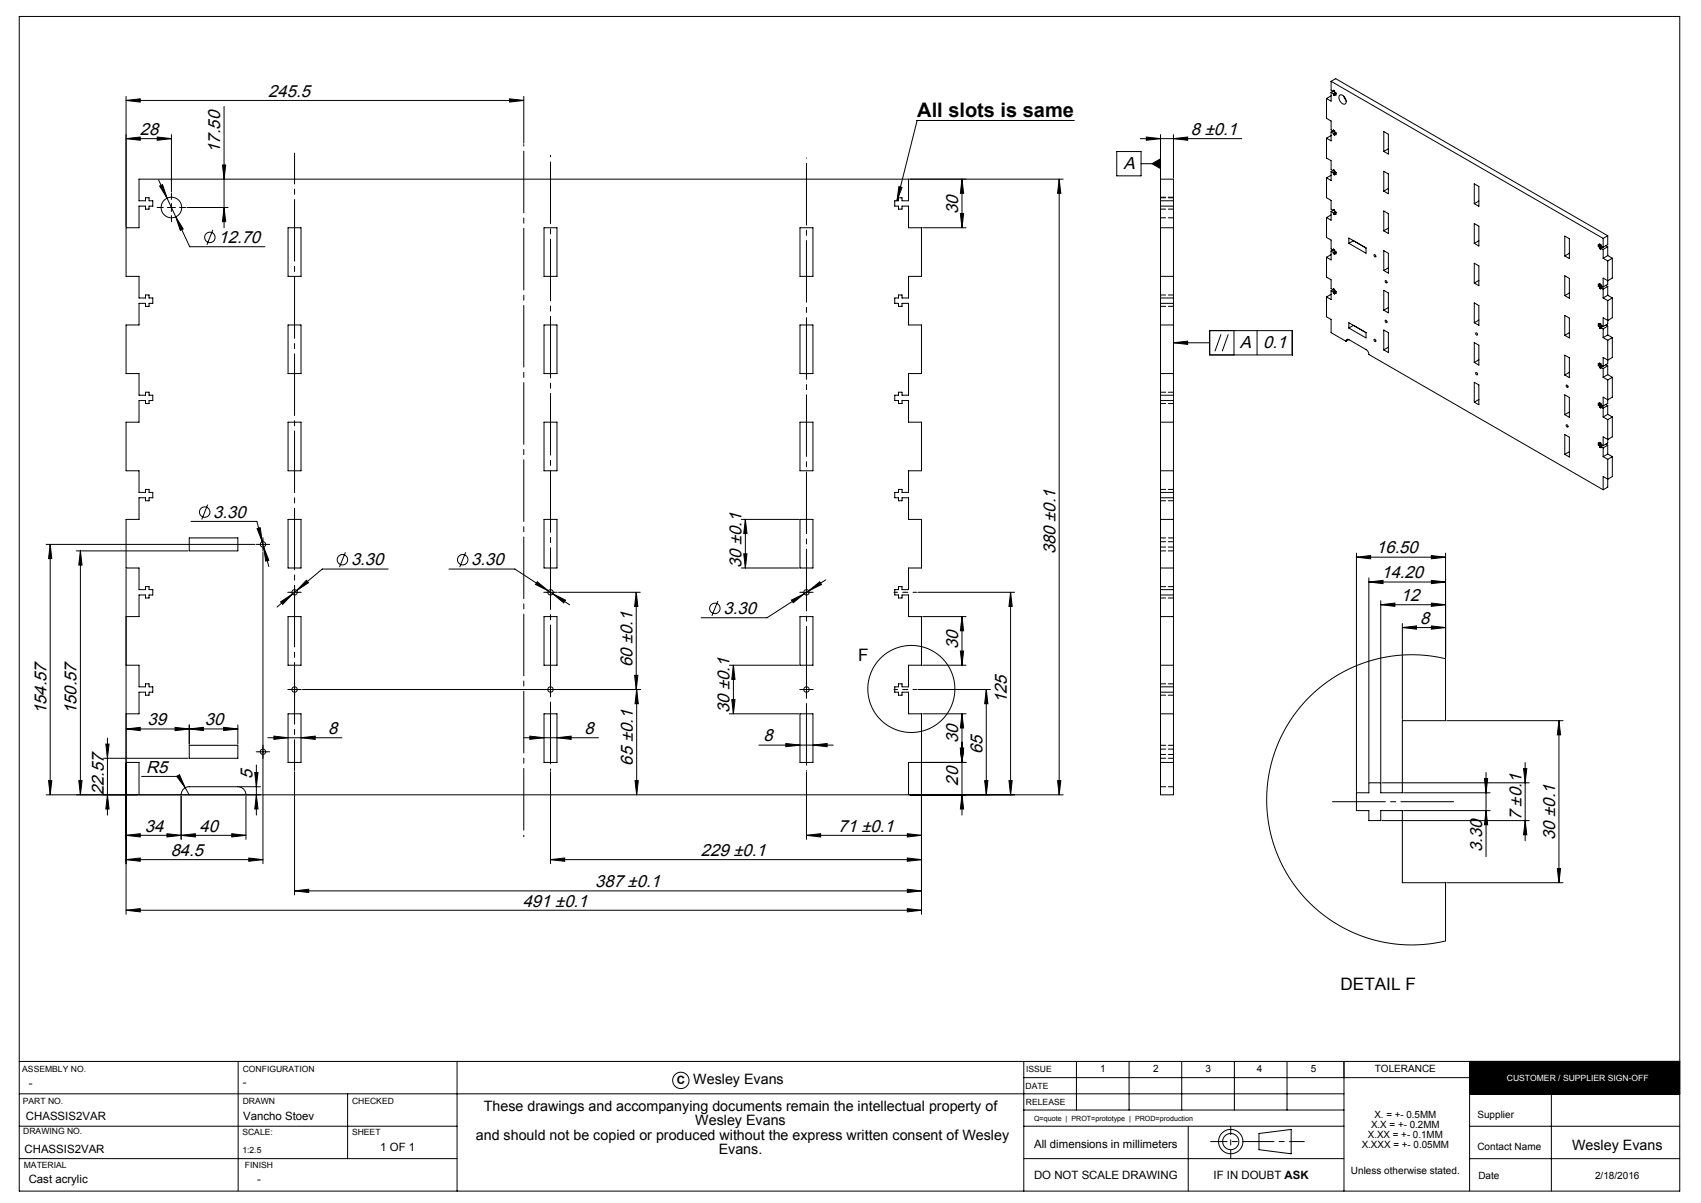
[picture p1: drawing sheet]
<svg xmlns="http://www.w3.org/2000/svg" width="420mm" height="297mm" viewBox="0 0 420 297" stroke-linecap="round" stroke-linejoin="round" font-family="sans-serif">
<g fill="none" stroke="#000" stroke-width=".25">
<path d="M4.8 4.1h410v290h-410zM31.1 24.8l3.5-.4v.8zM31.1 23.8v32.1M31.1 24.8h98.2M31.1 34.2l3.5-.4v.8zM31.1 34.2h11.2M38.8 33.8l3.5 .4-3.5 .4zM42.3 33.2v14.2M55.3 26.3v29.9M125.8 24.4l3.5 .4-3.5 .4zM129.3 23.8v11.6M265.1 29.7h-38.7l-4.9 19.9"/>
<path d="M275.7 37.4h6v6h-6zM281.5 34.2h25.1M283 33.8l3.5 .4-3.5 .4zM286.5 33.2v163h3.2v-152h-3.2M289.7 34.2l3.5-.4v.8zM289.7 33.2v10.7M327.5 34.1v4.9l1.2 .7v2.2l.5 .3M327.5 24.3v4.9l1.2 .7v2.2l.5 .3M328.7 22.8v2.2l-1.2-.7M328.7 32.6v2.2l-1.2-.7M328.7 20.1v2.2l.5 .3M328.7 32.6l.5 .3"/>
<path d="M328.7 22.8l.5 .3M328.7 20.1l67.1 38.8M328.7 20.1l1.1-.7 67.2 38.8M328.7 23.7l-1.2 .6M328.7 33.5l-1.2 .6M329.1 22.5l-.4 .3M329.1 32.3l-.4 .3M329.2 22.6v-.3l.7 .7v.5l-.4-.2M329.2 23.1v.3M329.2 32.4v-.3l.3 .2v.3l.4 .1v.6l-.4-.2v.3l-.3-.2M329.2 32.9v.3M329.5 22.4l-.3 .2"/>
<path d="M329.5 32.2l-.3 .2M329.5 23.3v.3l-.3-.2M329.5 23.3l.4-.2-.7 .3M329.7 22.9l-.5 .2M329.7 32.7l-.5 .2M329.9 32.9l-.7 .3M330.8 23.5h.6l.7 .6 .3 .9-.3 .7-.5-.1-.7-.6-.3-.8zM331.8 23.7l.5 1M341.7 32.5l1.1 .6v4.9l-1.1-.6zM342.8 36.7l-1.1 .7M39.1 44.4l7.7 16.5h18.6M39.4 45.9l.7-.3 1.2 3.3z"/>
<path d="M41.3 51.2h2M42.3 50.2v2M43.4 53.5l1.8 3-.7 .4zM46.2 51.2h10.1M52.6 56.8l-1.5 3.6M54.9 40.7h.8l-.4 3.5zM55.3 51.2l.4 3.5h-.8zM71.1 56.2h3.2v12h-3.2zM134.3 56.2h3.2v12h-3.2zM197.5 56.2h3.2v12h-3.2zM221.9 46.1l.8 .2-1.2 3.3zM224.6 44.2h37.9"/>
<path d="M227.8 56.2h10.7M237.1 52.7h.8l-.4 3.5zM237.5 44.2v12M237.5 44.2l.4 3.5h-.8zM261.5 44.2v152M261.5 44.2l.4 3.5h-.8zM281.7 40.4h4.8M284.4 40.4l2.1-1.2v2.4zM286.5 56.2h3.2M286.5 50.9h3.2M286.5 49.6h3.2M327.5 53.7v4.9l1.2 .7v2.2l.5 .3"/>
<path d="M327.5 43.9v4.9l1.2 .7v2.2l.5 .3M328.7 42.4v2.2l-1.2-.7M328.7 52.2v2.2l-1.2-.7M328.7 52.2l.5 .3M328.7 42.4l.5 .3M328.7 43.3l-1.2 .6M328.7 53.1l-1.2 .6M329.1 42.1l-.4 .3M329.1 51.9l-.4 .3M329.2 42.2v-.3l.7 .6v.6l-.4-.2M329.2 42.7v.3M329.2 52v-.3l.7 .6v.6l-.4-.2"/>
<path d="M329.2 52.5v.3M329.5 42l-.3 .2M329.5 51.8l-.3 .2M329.5 42.9v.3l-.3-.2M329.5 52.7v.3l-.3-.2M329.7 42.5l-.5 .2M329.7 52.2l-.5 .3M329.9 42.7l-.4 .2M329.9 42.7l-.7 .3M329.9 52.5l-.4 .2M329.9 52.5l-.7 .3M333 58.8l4.3 2.4v1.3l-4.3-2.4z"/>
<path d="M334.2 59.4l-1.2 .7M334.2 59.4h.1M341.7 52.1l1.1 .6v4.9l-1.1-.6zM341.7 42.3l1.1 .6v4.9l-1.1-.6zM342.8 46.5l-1.1 .7M342.8 56.3l-1.1 .7M364 45.4l1.2 .6v4.9l-1.2-.6zM364 55.2l1.2 .6v4.9l-1.2-.6zM365.2 49.6l-1.2 .7M365.2 59.4l-1.2 .7M386.4 58.3l1.1 .6v4.9l-1.1-.6zM395.8 58.9v2.1"/>
<path d="M397 58.2v2.2l-1.2 .6M397 58.2l-1.2 .7M286.5 68.2h3.2M286.5 74.9h3.2M286.5 73.6h3.2M327.5 73.3v4.9l1.2 .7v3.2l3.6 2.2M327.5 63.5v4.9l1.2 .7v2.2l.5 .3M328.7 62v2.2l-1.2-.7M328.7 71.8v2.2l-1.2-.7M328.7 71.8l.5 .3M328.7 62l.5 .3M328.7 62.9l-1.2 .6"/>
<path d="M328.7 72.7l-1.2 .6M329.1 61.7l-.4 .3M329.1 71.5l-.4 .3M329.2 71.6v-.3l.7 .6v.6l-.4-.2M329.2 61.8v-.3l.7 .6v.6l-.4-.2M329.2 62.3v.3M329.2 72.1v.3M329.5 61.6l-.3 .2M329.5 71.4l-.3 .2M329.5 72.3v.3l-.3-.2M329.5 62.5v.3l-.3-.2M329.7 62l-.5 .3"/>
<path d="M329.7 71.8l-.5 .3M329.9 62.3l-.4 .2M329.9 62.3l-.7 .3M329.9 72.1l-.4 .2M329.9 72.1l-.7 .3M333 79.7l4.3 2.4v1.3l-4.3-2.4zM339.3 62.9l.3 .1v.4l-.3-.2zM341.7 71.7l1.1 .6v4.9l-1.1-.6zM341.7 61.9l1.1 .6v4.9l-1.1-.6zM342.1 79.1l.3 .2v.3l-.3-.1zM342.1 69.3l.3 .2v.3l-.3-.1zM342.8 66.1l-1.1 .7"/>
<path d="M342.8 75.9l-1.1 .7M364 65l1.2 .6v4.9l-1.2-.6zM364 74.8l1.2 .6v4.9l-1.2-.6zM365.2 69.2l-1.2 .7M365.2 79l-1.2 .7M386.4 68.1l1.1 .6v4.9l-1.1-.6zM386.4 77.9l1.1 .6v4.9l-1.1-.6zM387.5 62.5l-1.1 .7M387.5 72.3l-1.1 .7M394.6 70.7l.4 .2M394.6 60.9l.4 .2M395 60.5l-.4-.2v.6"/>
<path d="M395 60.5v-.3l.3 .2v.3l.5 .3M395 61.1v.3M395 70.9v.3M395 70.3l-.4-.2v.6M395.2 60.4l-.2 .1M395.2 70.2l-.2 .1M395.2 80l-.2 .1M395.3 71l.5 .4M395.3 71v.3l-.3-.1M395.3 70.2l-.3-.2v.3M395.3 61.2v.4l-.3-.2M395.3 70.2v.3l.5 .3"/>
<path d="M395.3 61.2l.5 .4M395.3 60.5l-.7 .4M395.3 70.3l-.7 .4M395.4 60.8l-.4 .3M395.4 70.6l-.4 .3M395.7 61l-.7 .4M395.7 70.7l-.7 .5M395.7 61l-.4 .2M395.7 70.8l-.4 .2M395.8 73.6l1.2 .6M395.8 63.8l1.2 .6M395.8 61.6v2.2"/>
<path d="M395.8 71.4v2.2M396.5 60.7l.5 .2M396.5 70.5l.5 .2M397 60.9v2.2M397 64.4v5.8l-1.2 .6M397 70.7v2.2M397 74.2v5.8l-1.2 .6M397 63.1l-1.2 .7M397 60.9l-1.2 .7M397 63.1l1.1 .7M397 70.7l-1.2 .7M397 72.9l-1.2 .7"/>
<path d="M397 72.9l1.1 .7M398.1 73.6v4.9l-1.1 .6-1.2-.6v2.1M398.1 63.8v4.9l-1.1 .6-1.2-.6v2.1M398.1 63.8l-1.1 .6M398.1 73.6l-1.1 .6M71.1 80.2h3.2v12h-3.2zM134.3 80.2h3.2v12h-3.2zM197.5 80.2h3.2v12h-3.2zM286.5 92.2h3.2M286.5 80.2h3.2M286.5 98.9h3.2M286.5 97.6h3.2"/>
<path d="M289.7 84.6h9M289.7 84.6l3.5-.4v.8zM298.7 81.6h20.4v6h-20.4zM301.5 82.5l-1.5 4.2M303.3 82.5l-1.5 4.2M304.7 81.6v6M310.4 81.6v6M333 83.8l4.4 2.6 .4 .5 .2 .6 57.8 33.4M333 83.8a.43 .43 0 0 0-.5 0 .43 .43 0 0 0-.2 .5M333 83.8l-.7 .5M334.2 80.3h.1M334.2 80.3l-1.2 .7"/>
<path d="M339.3 83.8l.3 .1v.4l-.3-.2zM341.7 81.5l1.1 .6v4.9l-1.1-.6zM342.8 85.7l-1.1 .7M364 84.6l1.2 .6v4.9l-1.2-.6zM364 94.4l1.2 .6v4.9l-1.2-.6zM364.4 82.2l.3 .2v.3l-.3-.1zM364.4 92l.3 .2v.3l-.3-.1zM365.2 88.8l-1.2 .7M365.2 98.6l-1.2 .7M386.4 87.7l1.1 .6v4.9l-1.1-.6zM386.4 97.5l1.1 .6v4.9l-1.1-.6zM386.7 95.1l.4 .2v.3l-.3-.1z"/>
<path d="M387.5 82.1l-1.1 .7M387.5 91.9l-1.1 .7M394.6 80.5l.4 .2M394.6 90.3l.4 .2M395 89.9l-.4-.2v.6M395 89.9v-.3l.3 .2v.3l.5 .3M395 99.7v-.3l.3 .2v.3l.5 .3M395 80.7v.3M395 90.5v.3M395 80.1l-.4-.2v.6M395 99.7l-.4-.2v.6M395.2 89.8l-.2 .1"/>
<path d="M395.2 99.6l-.2 .1M395.3 90.6v.3l-.3-.1M395.3 80v.3l.5 .3M395.3 80.8v.3l-.3-.1M395.3 80l-.3-.2v.3M395.3 80.8l.5 .4M395.3 90.6l.5 .4M395.3 80.1l-.7 .4M395.3 89.9l-.7 .4M395.3 99.7l-.7 .4M395.4 80.4l-.4 .3M395.4 90.2l-.4 .3"/>
<path d="M395.4 100l-.4 .3M395.7 80.5l-.7 .5M395.7 90.3l-.7 .5M395.7 80.6l-.4 .2M395.7 90.4l-.4 .2M395.8 93.2l1.2 .6M395.8 83.4l1.2 .6M395.8 81.2v2.2M395.8 91v2.2M396.5 80.3l.5 .2M396.5 90l.5 .3M396.5 99.8l.5 .3"/>
<path d="M397 80.5v2.2M397 84v5.8l-1.2 .6M397 90.3v2.2M397 93.8v5.8l-1.2 .6M397 80.5l-1.2 .7M397 82.7l-1.2 .7M397 82.7l1.1 .7M397 92.5l-1.2 .7M397 90.3l-1.2 .7M397 92.5l1.1 .7M398.1 93.2v4.9l-1.1 .6-1.2-.6v2.1M398.1 83.4v4.9l-1.1 .6-1.2-.6v2.1"/>
<path d="M398.1 83.4l-1.1 .6M398.1 93.2l-1.1 .6M71.1 104.2h3.2v12h-3.2zM134.3 104.2h3.2v12h-3.2zM197.5 104.2h3.2v12h-3.2zM286.5 116.2h3.2M286.5 104.2h3.2M386.4 107.3l1.1 .6v4.9l-1.1-.6zM386.7 104.9l.4 .2v.3l-.3-.1zM387.5 101.7l-1.1 .7M387.5 111.5l-1.1 .7M394.6 100.1l.4 .2"/>
<path d="M394.6 109.9l.4 .2M395 109.5l-.4-.2v.6M395 100.3v.3M395 110.1v.3M395.2 109.4l-.2 .1M395.3 110.2v.3l-.3-.1M395.3 109.4v.3l.5 .3M395.3 109.4l-.3-.2v.3M395.3 100.4l.5 .4M395.3 100.4v.3l-.3-.1M395.3 110.2l.5 .4M395.3 109.5l-.7 .4"/>
<path d="M395.4 109.8l-.4 .3M395.7 100.1l-.7 .5M395.7 109.9l-.7 .5M395.7 100.2l-.4 .2M395.7 110l-.4 .2M395.8 112.7l1.2 .7M395.8 100.8v2.1M395.8 110.6v2.1M395.8 102.9l1.2 .7M396.5 109.6l.5 .3M397 100.1v2.2M397 103.6v5.8l-1.2 .6"/>
<path d="M397 109.9v2.2M397 113.4v6.9l-1.2 .6M397 100.1l-1.2 .7M397 102.3l-1.2 .6M397 102.3l1.1 .6M397 109.9l-1.2 .7M397 112.1l-1.2 .6M397 112.1l1.1 .6M398.1 102.9v4.9l-1.1 .7-1.2-.7v2.2M398.1 112.7v4.9l-1.1 .7-1.2-.7v3.3M398.1 102.9l-1.1 .7M398.1 112.7l-1.1 .7"/>
<path d="M11.4 134.4h51.6M12.4 134.4l.4 3.5h-.8zM12.4 134.4v61.8M18.9 136h27.5M19.9 136l.4 3.5h-.8zM19.9 136v60.2M46.7 132.8h12v3.2h-12zM47.2 128.7h16.2l3 11.2M51.3 124.6l-1.5 3.7M63.5 130.5l.8-.2 .5 3.5zM63.9 134.4h2M64.9 133.4v2"/>
<path d="M64.9 136.4v76.8M65.1 135l1.3 3.3-.8 .2zM71.1 128.2h3.2v12h-3.2zM85.3 136.3l-1.5 3.7M115 136.3l-1.5 3.7M134.3 128.2h3.2v12h-3.2zM183 128.2h14.2M183.6 136.7h.8l-.4 3.5zM184 128.2v12M184 128.2l.4 3.5h-.8zM197.5 128.2h3.2v12h-3.2zM286.5 128.2h3.2"/>
<path d="M286.5 122.9h3.2M286.5 121.6h3.2M334.9 137.6l3.5-.4v.8zM334.9 136.6v58.8M334.9 137.6h22M353.4 137.2l3.5 .4-3.5 .4zM356.9 136.6v25.7M31.1 140.5v85.2M31.1 152.2h3.2v-5.3h1.6v.7h.9v-.7h.9v-1.3h-.9v-.8h-.9v.8h-1.6v-5.4h-3.2v-12h3.2v-5.3h1.6v.7h.9v-.7h.9v-1.3h-.9v-.8h-.9v.8h-1.6v-5.4h-3.2v-12h3.2v-5.3h1.6v.7h.9v-.7h.9v-1.3h-.9v-.8h-.9v.8h-1.6v-5.4h-3.2v-12h3.2v-5.3h1.6v.7h.9v-.7h.9v-1.3h-.9v-.8h-.9v.8h-1.6v-5.4h-3.2v-12h3.2v-5.3h1.6v.7h.9v-.7h.9v-1.3h-.9v-.8h-.9v.8h-1.6v-5.4h190v5.4h-1.6v-.8h-.9v.8h-.9v1.3h.9v.7h.9v-.7h1.6v5.3h3.2v12h-3.2v5.4h-1.6v-.8h-.9v.8h-.9v1.3h.9v.7h.9v-.7h1.6v5.3h3.2v12h-3.2v5.4h-1.6v-.8h-.9v.8h-.9v1.3h.9v.7h.9v-.7h1.6v5.3h3.2v12h-3.2v5.4h-1.6v-.8h-.9v.8h-.9v1.3h.9v.7h.9v-.7h1.6v5.3h3.2v12h-3.2v5.4h-1.6v-.8h-.9v.8h-.9v1.3h.9v.7h.9v-.7h1.6v5.3h3.2v12h-3.2v5.4h-1.6v-.8h-.9v.8h-.9v1.3h.9v.7h.9v-.7h1.6v5.3h3.2v12h-3.2v8h-212.9M69.3 148.6l2.9-1.9-2.4 2.5zM71.1 152.2h3.2v12h-3.2zM71.7 146.2h2"/>
<path d="M72.7 145.2v2M75.7 143.2l.5 .7-3 1.9zM95.8 140.5h-16.2l-11.2 9.4M110.9 140.5h16.2l13.6 8.8M132.7 143.6l2.7 2.3-3.2-1.6zM134.3 152.2h3.2v12h-3.2zM134.9 146.2h2M135.9 145.2v2M136.5 146.6l3.1 1.6-.4 .6zM137.9 146.2h20.2M157.1 146.2v24M157.1 146.2l.4 3.5h-.8z"/>
<path d="M177.2 148.4l-1.4 3.7M183 140.2h14.2M195.4 148.2l3.2-1.6-2.8 2.2zM197.5 152.2h3.2v12h-3.2zM198.1 146.2h2M199.1 145.2v2M199.7 145.9l2.7-2.3 .4 .7zM203.9 143.2l-14.5 9.3h-16.3M226.6 146.2h23.9M227.8 152.2h10.7M237.5 152.2v12M237.5 152.2l.4 3.5h-.8z"/>
<path d="M249.5 146.2l.4 3.5h-.8zM249.5 146.2v50M286.5 152.2h3.2M286.5 140.2h3.2M286.5 146.9h3.2M286.5 145.6h3.2M338 143.7l3.5-.4v.8zM338 142.7v50.3M338 143.7h18.9M340.9 149.3l3.5-.4v.8zM340.9 148.3v44.7M340.9 149.3h16"/>
<path d="M346.3 154.9l3.5-.4v.8zM346.3 153.9v23.7M346.3 154.9h10.6M353.4 154.5l3.5 .4-3.5 .4zM353.4 143.3l3.5 .4-3.5 .4zM353.4 148.9l3.5 .4-3.5 .4zM31.1 164.2h3.2v5.4h1.6v-.8h.9v.8h.9v1.3h-.9v.7h-.9v-.7h-1.6v5.3h-3.2M31.1 180l3.5-.4v.8zM31.1 180h15.6M43.2 179.6l3.5 .4-3.5 .4zM46.7 180l3.5-.4v.8zM46.7 179v4.7"/>
<path d="M46.7 180h12M55.2 179.6l3.5 .4-3.5 .4zM58.7 179v4.7M71.1 176.2h3.2v12h-3.2zM71.7 170.2h2M72.7 169.2v2M74.7 170.2h83.5M134.3 176.2h3.2v12h-3.2zM135.9 169.2v2M156.7 166.7h.8l-.4 3.5zM157.2 170.2v26M157.2 170.2l.4 3.5h-.8z"/>
<path d="M180.1 176.2h17.1M180.1 164.2h17.1M180.7 172.7h.8l-.4 3.5zM181.1 164.2v12M181.1 164.2l.4 3.5h-.8zM197.5 176.2h3.2v12h-3.2zM198.1 170.2h2M199.1 169.2v2M226.6 170.2h17.9M227.8 176.2h10.7M227.8 164.2h10.7M237.1 160.7h.8l-.4 3.5z"/>
<path d="M237.5 176.2v25M237.5 176.2l.4 3.5h-.8zM243.5 170.2v26M243.5 170.2l.4 3.5h-.8zM286.5 176.2h3.2M286.5 164.2h3.2M286.5 170.9h3.2M286.5 169.6h3.2M323.2 172.2l3.4-3 3.9-2.7 4.1-2 4.3-1.5 4.4-1 4.6-.3 4.5 .2 4.5 .7v15.3h-10.6v17.8h-5.4v-2.4h-2.9v2.4h-3.1v4.4h3.1v2.5h2.9v-2.5h5.4v17.8h10.6v14.4l-5.7 .9-5.8-.1-5.6-.9-5.5-1.9-5.1-2.7-4.6-3.5-4-4.2-3.2-4.8-2.5-5.3-1.5-5.6-.6-5.8 .3-5.8 1.2-5.6 2.2-5.4 3-5zM357.2 177.9h28.7M384.9 177.9v40M384.9 177.9l.4 3.5h-.8z"/>
<path d="M12 192.7h.8l-.4 3.5zM19.5 192.7h.8l-.4 3.5zM25.5 187.2h20.9M26.1 183.7h.8l-.4 3.5zM26.5 182.2v19M26.5 196.2l.4 3.5h-.8zM31.1 188.2h3.2v8M35 191.7h9.1l2.6 4.5M43.6 191.7l.7-.4 1.4 3.2zM44.7 196.5v10.7M44.7 196.2a2 2 0 0 1 2-2h12a2 2 0 0 1 2 2M46.7 184h12v3.2h-12z"/>
<path d="M59 194.2h5.3M60.7 196.5v10.7M62.9 190.7h.8l-.4 3.5zM63.3 196.2l.4 3.5h-.8zM63.3 188.8v12.4M63.9 185.6h2M66.1 182.1h18.3M67.6 181.7l3.5 .4-3.5 .4zM72.7 190.5v30.4M74.3 182.1l3.5-.4v.8zM129.3 182.1h18.5M130.8 181.7l3.5 .4-3.5 .4z"/>
<path d="M135.9 190.5v22.7M137.5 182.1l3.5-.4v.8zM156.8 192.7h.8l-.4 3.5zM187.4 184h18.3M194 183.6l3.5 .4-3.5 .4zM199.1 190.5v16.7M200.7 184l3.5-.4v.8zM224.6 196.2h37.9M227.5 188.5v37.2M227.8 188.2h10.7M237.1 184.7h.8l-.4 3.5zM237.5 196.2l.4 3.5h-.8z"/>
<path d="M243.1 192.7h.8l-.4 3.5zM249.1 192.7h.8l-.4 3.5zM261.1 192.7h.8l-.4 3.5zM286.5 188.2h3.2M341.2 193.3h36.4M346.6 195.7h21.3M366.5 192.2h.8l-.4 3.5zM366.9 190.7v20.8M376.2 189.8h.8l-.4 3.5zM376.6 188.3v19.3M31.1 206.2l3.5-.4v.8zM31.1 212.2l3.5-.4v.8z"/>
<path d="M31.1 212.2h33.8M31.1 206.2h29.6M41.2 205.8l3.5 .4-3.5 .4zM44.7 206.2l3.5-.4v.8zM57.2 205.8l3.5 .4-3.5 .4zM61.4 211.8l3.5 .4-3.5 .4zM72.7 219.9l3.5-.4v.8zM72.7 219.9h154.8M135.9 212.2l3.5-.4v.8zM135.9 212.2h91.6M199.1 206.2l3.5-.4v.8zM199.1 206.2h28.4"/>
<path d="M224 205.8l3.5 .4-3.5 .4zM224 211.8l3.5 .4-3.5 .4zM224 219.5l3.5 .4-3.5 .4zM341.2 202.6h36.4M346.6 200.1h21.3M357.2 217.9h28.7M366.9 200.1l.4 3.5h-.8zM376.6 202.6l.4 3.5h-.8zM384.5 214.4h.8l-.4 3.5zM31.1 224.7l3.5-.4v.8zM31.1 224.7h196.4M224 224.3l3.5 .4-3.5 .4z"/>
<path d="M4.8 270h327M4.8 278h108.1M4.8 262h410M58.8 262v32.1M85.8 270v16M112.9 262v32.1M252.8 278h79M252.8 262v32.1M252.8 274h79M252.8 266h110.1M265.8 262v12M278.8 262v12"/>
<path d="M291.8 262v12M293.4 278v16.1M304.8 262v12M310.9 279.8l7.9-1v6.1l-7.9-1.1zM317.8 262v12M331.8 262v32.1M362.9 270.1h51.9M362.9 278.1h51.9M362.9 262v32.1M383.1 270.1v24M4.8 286h108.1M252.8 286h79"/>
<path d="M362.9 286.1h51.9"/>
<circle cx="42.3" cy="51.2" r="2.54"/>
<circle cx="51.8" cy="58.6" r="1.29"/>
<circle cx="50.5" cy="126.4" r="1.29"/>
<circle cx="64.9" cy="134.4" r=".66"/>
<circle cx="84.5" cy="138.2" r="1.29"/>
<circle cx="114.2" cy="138.2" r="1.29"/>
<circle cx="72.7" cy="146.2" r=".66"/>
<circle cx="135.9" cy="146.2" r=".66"/>
<circle cx="176.5" cy="150.2" r="1.29"/>
<circle cx="199.1" cy="146.2" r=".66"/>
<circle cx="72.7" cy="170.2" r=".66"/>
<circle cx="135.9" cy="170.2" r=".66"/>
<circle cx="199.1" cy="170.2" r=".66"/>
<circle cx="225" cy="170.1" r="10.7"/>
<circle cx="64.9" cy="185.6" r=".66"/>
<circle cx="168.1" cy="266.7" r="2.02"/>
<circle cx="303.9" cy="281.8" r="3"/>
<circle cx="303.9" cy="281.8" r="2"/>
</g>
<path d="M310.9 281.8h-12" fill="none" stroke="#000" stroke-width=".25" stroke-dasharray="15.2 1.3 1.3 1.3" stroke-dashoffset="11.2"/>
<path d="M310.9 281.8h11.1" fill="none" stroke="#000" stroke-width=".25" stroke-dasharray="15.2 1.3 1.3 1.3" stroke-dashoffset="11.6"/>
<path d="M303.9 278v8" fill="none" stroke="#000" stroke-width=".25" stroke-dasharray="15.2 1.3 1.3 1.3" stroke-dashoffset="13.1"/>
<path d="M362.9 262h51.9v8.4h-51.9z" fill-rule="evenodd" fill="#000"/>
<g fill="none" stroke="#000" stroke-width=".25" stroke-dasharray="15.2 1.3 1.3 1.3">
<path d="M40.3 51.2h-1.5M42.3 49.2v-1.5M42.3 53.2v1.6M44.3 51.2h1.6M63.9 134.4h-.6M64.9 133.4v-.7M64.9 135.4v.7M65.9 134.4h.7M71.7 146.2h-.6M72.7 145.2v-.6M72.7 147.2v.7M73.7 146.2h.7"/>
<path d="M134.9 146.2h-.6M135.9 145.2v-.6M135.9 147.2v.7M136.9 146.2h.7M198.1 146.2h-.6M199.1 145.2v-.6M199.1 147.2v.7M200.1 146.2h.7M71.7 170.2h-.6M72.7 169.2v-.6M72.7 171.2v.7M73.7 170.2h.7"/>
<path d="M134.9 170.2h-.6M135.9 169.2v-.6M135.9 171.2v.7M136.9 170.2h.7M198.1 170.2h-.6M199.1 169.2v-.6M199.1 171.2v.7M200.1 170.2h.7M63.9 185.6h-.6M64.9 184.6v-.7M64.9 186.6v.7M65.9 185.6h.7"/>
</g>
<path d="M329 197.9h29.9" fill="none" stroke="#000" stroke-width=".25" stroke-dasharray="15.2 1.3 1.3 1.3" stroke-dashoffset="2.2"/>
<path d="M129.3 206.6v-170.9" fill="none" stroke="#000" stroke-width=".25" stroke-dasharray="15.2 1.3 1.3 1.3" stroke-dashoffset="-1.6"/>
<path d="M220.7 146.2h5.6M220.7 170.2h5.6" fill="none" stroke="#000" stroke-width=".25" stroke-dasharray="15.2 1.3 1.3 1.3" stroke-dashoffset="14.3"/>
<path d="M199.1 39v151.2" fill="none" stroke="#000" stroke-width=".25" stroke-dasharray="15.2 1.3 1.3 1.3" stroke-dashoffset="-1.3"/>
<path d="M135.9 38.3v151.9" fill="none" stroke="#000" stroke-width=".25" stroke-dasharray="15.2 1.3 1.3 1.3" stroke-dashoffset="-1.7"/>
<path d="M72.7 37.8v152.4" fill="none" stroke="#000" stroke-width=".25" stroke-dasharray="15.2 1.3 1.3 1.3" stroke-dashoffset="7.6"/>
<g fill="#000">
<path d="M221.9 46.1l.8 .2-1.2 3.3z"/>
<path d="M237.5 44.2l.4 3.5h-.8zM237.1 52.7h.8l-.4 3.5zM243.5 170.2l.4 3.5h-.8zM243.1 192.7h.8l-.4 3.5zM184 128.2l.4 3.5h-.8zM183.6 136.7h.8l-.4 3.5zM157.2 170.2l.4 3.5h-.8zM156.8 192.7h.8l-.4 3.5zM54.9 40.7h.8l-.4 3.5zM55.3 51.2l.4 3.5h-.8zM12.4 134.4l.4 3.5h-.8zM12 192.7h.8l-.4 3.5z"/>
<path d="M289.7 84.6l3.5-.4v.8zM284.4 40.4l2.1 1.2v-2.4z"/>
<path d="M43.2 179.6l3.5 .4-3.5 .4zM31.1 180l3.5-.4v.8z"/>
<path d="M26.5 196.2l.4 3.5h-.8zM26.1 183.7h.8l-.4 3.5z"/>
<path d="M43.6 191.7l2.1 2.8-1.4-3.2zM199.1 206.2l3.5-.4v.8zM224 205.8l3.5 .4-3.5 .4zM46.7 180l3.5-.4v.8zM55.2 179.6l3.5 .4-3.5 .4zM31.1 24.8l3.5-.4v.8zM125.8 24.4l3.5 .4-3.5 .4zM136.5 146.6l2.7 2.2 .4-.6zM132.7 143.6l-.5 .7 3.2 1.6zM199.7 145.9l3.1-1.6-.4-.7zM195.4 148.2l.4 .6 2.8-2.2zM69.3 148.6l.5 .6 2.4-2.5zM75.7 143.2l-2.5 2.6 3-1.9zM65.1 135l.5 3.5 .8-.2zM63.5 130.5l1.3 3.3-.5-3.5zM39.4 45.9l1.9 3-1.2-3.3zM43.4 53.5l1.1 3.4 .7-.4zM283 33.8l3.5 .4-3.5 .4zM289.7 34.2l3.5-.4v.8zM346.3 154.9l3.5-.4v.8zM353.4 154.5l3.5 .4-3.5 .4zM338 143.7l3.5-.4v.8zM353.4 143.3l3.5 .4-3.5 .4zM334.9 137.6l3.5-.4v.8zM353.4 137.2l3.5 .4-3.5 .4z"/>
<path d="M200.7 184l3.5-.4v.8zM194 183.6l3.5 .4-3.5 .4zM137.5 182.1l3.5-.4v.8zM130.8 181.7l3.5 .4-3.5 .4zM74.3 182.1l3.5-.4v.8zM67.6 181.7l3.5 .4-3.5 .4zM224 211.8l3.5 .4-3.5 .4zM135.9 212.2l3.5-.4v.8zM224 219.5l3.5 .4-3.5 .4zM72.7 219.9l3.5-.4v.8zM353.4 148.9l3.5 .4-3.5 .4zM340.9 149.3l3.5-.4v.8z"/>
<path d="M261.1 192.7h.8l-.4 3.5zM261.5 44.2l.4 3.5h-.8zM237.5 196.2l.4 3.5h-.8zM237.1 184.7h.8l-.4 3.5zM237.1 184.7h.8l-.4 3.5zM237.5 176.2l.4 3.5h-.8zM237.1 160.7h.8l-.4 3.5zM237.5 152.2l.4 3.5h-.8zM249.1 192.7h.8l-.4 3.5zM249.5 146.2l.4 3.5h-.8zM63.3 196.2l.4 3.5h-.8zM62.9 190.7h.8l-.4 3.5zM180.7 172.7h.8l-.4 3.5zM181.1 164.2l.4 3.5h-.8zM156.7 166.7h.8l-.4 3.5zM157.1 146.2l.4 3.5h-.8zM19.5 192.7h.8l-.4 3.5zM19.9 136l.4 3.5h-.8zM384.9 177.9l.4 3.5h-.8zM384.5 214.4h.8l-.4 3.5z"/>
<path d="M366.5 192.2h.8l-.4 3.5zM366.9 200.1l.4 3.5h-.8z"/>
<path d="M376.2 189.8h.8l-.4 3.5zM376.6 202.6l.4 3.5h-.8z"/>
<path d="M44.7 206.2l3.5-.4v.8zM57.2 205.8l3.5 .4-3.5 .4z"/>
<path d="M31.1 224.7l3.5-.4v.8zM224 224.3l3.5 .4-3.5 .4zM31.1 206.2l3.5-.4v.8zM41.2 205.8l3.5 .4-3.5 .4zM31.1 34.2l3.5-.4v.8zM38.8 33.8l3.5 .4-3.5 .4zM31.1 212.2l3.5-.4v.8zM61.4 211.8l3.5 .4-3.5 .4z"/>
</g>
<g fill="none" stroke="#000" stroke-width=".25" stroke-dasharray="1.3 .6">
<path d="M286.5 53.8h3.2M289.7 51.6h-3.2M289.7 48.8h-3.2M289.7 48.7h-3.2M289.7 75.6h-3.2M289.7 72.8h-3.2M289.7 96.8h-3.2M289.7 99.6h-3.2M286.5 132.8h3.2M286.5 136h3.2M286.5 135.1h3.2M289.7 123.6h-3.2"/>
<path d="M289.7 120.8h-3.2M289.7 133.7h-3.2M289.7 144.8h-3.2M289.7 147.6h-3.2M289.7 171.6h-3.2M289.7 168.8h-3.2M286.5 187.2h3.2M286.5 184h3.2M286.5 186.3h3.2M289.7 194.2h-3.2M289.7 184.9h-3.2"/>
</g>
<text font-size="4.9" x="226.5" y="28.9">All slots is same</text>
<g font-size="4.3">
<text x="66.2" y="23.9">245.5</text>
<text x="34.5" y="33.3">28</text>
<text x="294" y="33.3">8 ±0.1</text>
<text x="54.4" y="37.7" transform="rotate(-90 54.4 37.7)">17.50</text>
<text x="277.4" y="41.8">A</text>
<text x="236.6" y="52.9" transform="rotate(-90 236.6 52.9)">30</text>
<text x="53.9" y="60">12.70</text>
<text x="306.2" y="86">A</text>
<text x="311.9" y="86">0.1</text>
<text x="52.7" y="127.8">3.30</text>
<text x="260.6" y="136.8" transform="rotate(-90 260.6 136.8)">380 ±0.1</text>
<text x="339.8" y="136.6">16.50</text>
<text x="86.7" y="139.5">3.30</text>
<text x="116.4" y="139.5">3.30</text>
<text x="183.1" y="140.3" transform="rotate(-90 183.1 140.3)">30 ±0.1</text>
<text x="341.1" y="142.8">14.20</text>
<text x="345.9" y="148.4">12</text>
<text x="178.6" y="151.6">3.30</text>
<text x="350.7" y="154">8</text>
<text x="236.6" y="160.2" transform="rotate(-90 236.6 160.2)">30</text>
<text x="156.2" y="164.8" transform="rotate(-90 156.2 164.8)">60 ±0.1</text>
<text x="248.6" y="173.6" transform="rotate(-90 248.6 173.6)">125</text>
<text x="11.5" y="176.4" transform="rotate(-90 11.5 176.4)">154.57</text>
<text x="18.9" y="176.4" transform="rotate(-90 18.9 176.4)">150.57</text>
<text x="36.4" y="179.1">39</text>
<text x="50.6" y="179">30</text>
<text x="180.2" y="176.1" transform="rotate(-90 180.2 176.1)">30 ±0.1</text>
<text x="81" y="181.2">8</text>
<text x="144.3" y="181.2">8</text>
<text x="188.5" y="183">8</text>
<text x="236.6" y="183.4" transform="rotate(-90 236.6 183.4)">30</text>
<text x="36.1" y="190.8">R5</text>
<text x="156.3" y="189" transform="rotate(-90 156.3 189)">65 ±0.1</text>
<text x="242.6" y="186.2" transform="rotate(-90 242.6 186.2)">65</text>
<text x="25.6" y="196.3" transform="rotate(-90 25.6 196.3)">22.57</text>
<text x="62.4" y="192.3" transform="rotate(-90 62.4 192.3)">5</text>
<text x="236.6" y="193.9" transform="rotate(-90 236.6 193.9)">20</text>
<text x="375.7" y="202.6" transform="rotate(-90 375.7 202.6)">7 ±0.1</text>
<text x="35.8" y="205.3">34</text>
<text x="49.3" y="205.3">40</text>
<text x="207" y="205.3">71 ±0.1</text>
<text x="384" y="207.4" transform="rotate(-90 384 207.4)">30 ±0.1</text>
<text x="42.1" y="211.3">84.5</text>
<text x="173.1" y="211.3">229 ±0.1</text>
<text x="366" y="210.4" transform="rotate(-90 366 210.4)">3.30</text>
<text x="146.9" y="219">387 ±0.1</text>
<text x="129.1" y="223.8">491 ±0.1</text>
</g>
<g font-size="4.2">
<text x="211.9" y="163.2">F</text>
<text x="331" y="244.4">DETAIL F</text>
</g>
<g font-size="3.5">
<text x="171.2" y="267.7">Wesley Evans</text>
<text x="119.4" y="274.3">These drawings and accompanying documents remain the intellectual property of</text>
<text x="117.5" y="281.4">and should not be copied or produced without the express written consent of Wesley</text>
<text x="171.7" y="277.9">Wesley Evans</text>
<text x="177.5" y="284.9">Evans.</text>
<text x="388.2" y="283.9">Wesley Evans</text>
</g>
<g font-size="2.8">
<text x="7.1" y="268.3">-</text>
<text x="60" y="268.1">-</text>
<text x="167.1" y="267.6">C</text>
<text x="6.4" y="276.5">CHASSIS2VAR</text>
<text x="60" y="276.5">Vancho Stoev</text>
<text x="6.1" y="284.5">CHASSIS2VAR</text>
<text x="93.9" y="284.1">1 OF 1</text>
<text x="255.3" y="283.4">All dimensions in millimeters</text>
<text x="7.1" y="292.2">Cast acrylic</text>
<text x="63.5" y="292.2">-</text>
<text x="255.3" y="291.1">DO NOT SCALE DRAWING</text>
<text x="299.6" y="291.1">IF IN DOUBT ASK</text>
</g>
<g font-size="2.5">
<text x="271.6" y="264.8">1</text>
<text x="284.7" y="264.8">2</text>
<text x="297.6" y="264.8">3</text>
<text x="310.3" y="264.8">4</text>
<text x="323.7" y="264.8">5</text>
<text x="339.5" y="264.8">TOLERANCE</text>
<text x="339.4" y="276">X. = +- 0.5MM</text>
<text x="364.8" y="276">Supplier</text>
<text x="337.7" y="280.9">X.XX = +- 0.1MM</text>
<text x="338.5" y="278.4">X.X = +- 0.2MM</text>
<text x="336.2" y="283.4">X.XXX = +- 0.05MM</text>
<text x="364.8" y="283.9">Contact Name</text>
<text x="333.6" y="290">Unless otherwise stated.</text>
<text x="365" y="291.1">Date</text>
<text x="393.8" y="291.1">2/18/2016</text>
</g>
<g font-size="2.1">
<text x="5.5" y="264.6">ASSEMBLY NO.</text>
<text x="59.9" y="264.6">CONFIGURATION</text>
<text x="253.3" y="268.8">DATE</text>
<text x="253.4" y="264.8">ISSUE</text>
<text x="5.6" y="272.5">PART NO.</text>
<text x="59.9" y="272.6">DRAWN</text>
<text x="86.9" y="272.6">CHECKED</text>
<text x="253.3" y="272.8">RELEASE</text>
<text x="5.7" y="280.1">DRAWING NO.</text>
<text x="59.9" y="280.3">SCALE:</text>
<text x="86.9" y="280.3">SHEET</text>
<text x="59.9" y="284.5">1:2.5</text>
<text x="5.9" y="288.5">MATERIAL</text>
<text x="60.5" y="288.5">FINISH</text>
</g>
<text font-size="2.1" fill="#fff" x="372.1" y="266.9">CUSTOMER / SUPPLIER SIGN-OFF</text>
<text font-size="1.8" x="255.3" y="276.6">Q=quote | PROT=prototype | PROD=production</text>
</svg>
